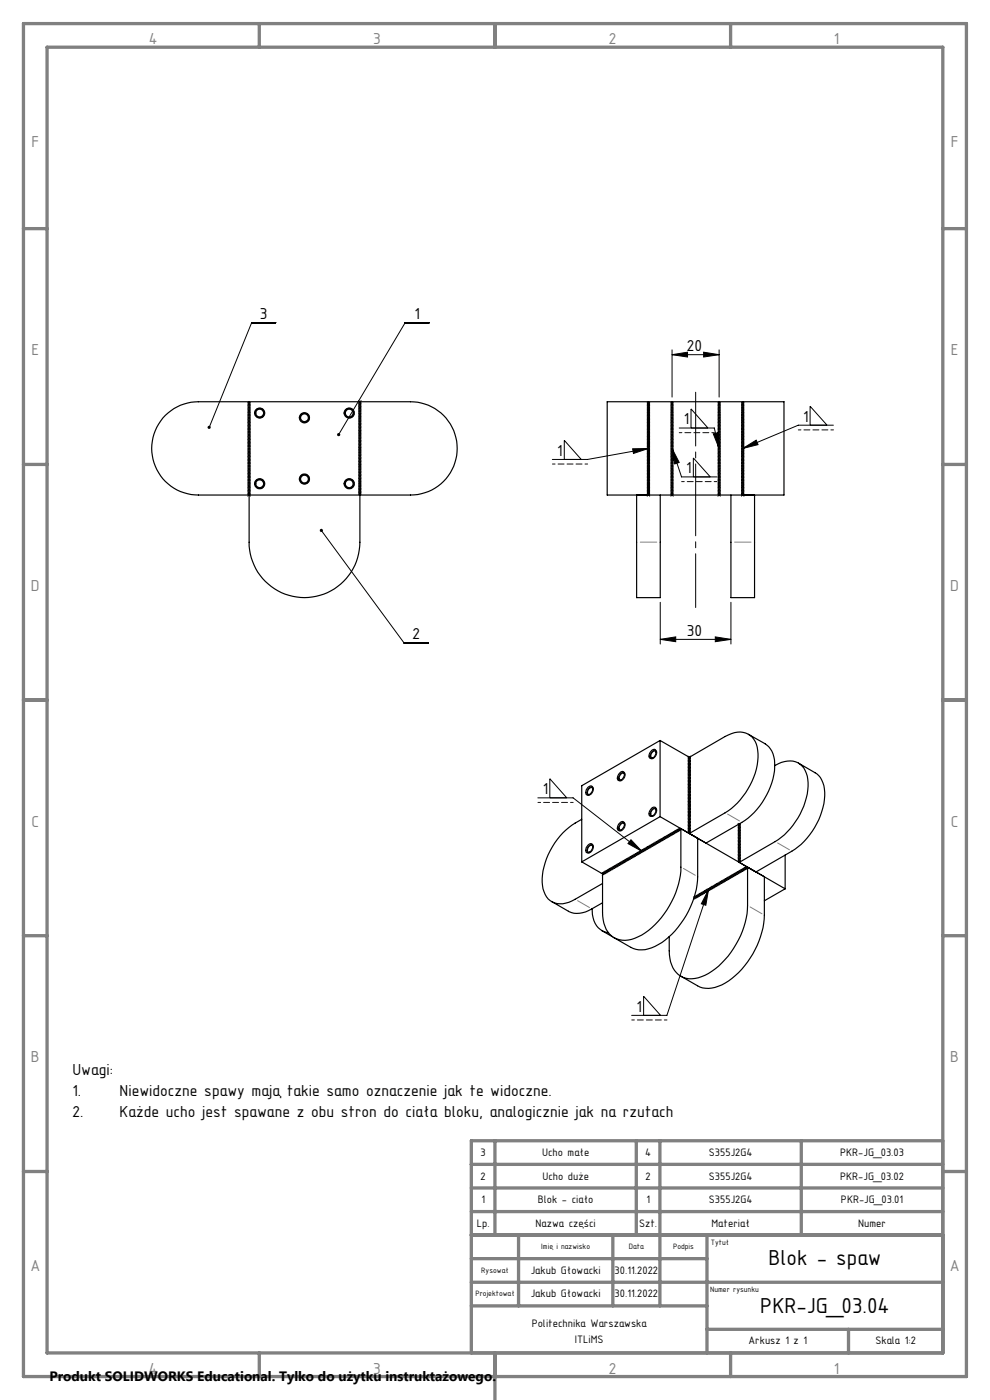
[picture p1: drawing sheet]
<svg xmlns="http://www.w3.org/2000/svg" width="210mm" height="297mm" viewBox="0 0 210 297" stroke-linecap="round" stroke-linejoin="round" font-family="sans-serif">
<g fill="none" stroke="#000" stroke-width=".21">
<path d="M58.5 68.5h-5.1l-9 22.2M91.1 68.5h-5.2l-14.1 23.7M142.6 75.2l3.2-.5v1zM142.6 74.2v10M142.6 75.2h9.9M149.3 74.7l3.2 .5-3.2 .5zM152.5 74.2v10M52.6 99.9a.27 .27 0 0 1 .3-.3 .27 .27 0 0 1 .2 .3M52.6 99.6l.1-.3 .3 .1 .1 .2M52.6 99.3a.27 .27 0 0 1 .3-.3 .27 .27 0 0 1 .2 .3M52.6 99l.1-.3 .3 .1 .1 .2M52.6 98.7a.27 .27 0 0 1 .3-.3 .27 .27 0 0 1 .2 .3"/>
<path d="M52.6 98.4l.1-.3 .3 .1 .1 .2M52.6 98.1a.27 .27 0 0 1 .3-.3 .27 .27 0 0 1 .2 .3M52.6 97.8l.1-.3 .3 .1 .1 .2M52.6 97.5a.27 .27 0 0 1 .3-.3 .27 .27 0 0 1 .2 .3M52.6 97.2l.1-.3 .3 .1 .1 .2M52.6 96.9a.27 .27 0 0 1 .3-.3 .27 .27 0 0 1 .2 .3M52.6 96.6l.1-.3 .3 .1 .1 .2M52.6 96.3a.27 .27 0 0 1 .3-.3 .27 .27 0 0 1 .2 .3M52.6 96l.1-.3 .3 .1 .1 .2M52.6 95.7a.27 .27 0 0 1 .3-.3 .27 .27 0 0 1 .2 .3M52.6 95.4l.1-.3 .3 .1 .1 .2M52.6 95.1a.27 .27 0 0 1 .3-.3 .27 .27 0 0 1 .2 .3"/>
<path d="M52.6 94.8l.1-.3 .3 .1 .1 .2M52.6 94.5v-.1a.27 .27 0 0 1 .3-.2 .27 .27 0 0 1 .2 .3M52.6 94.2l.1-.3 .3 .1 .1 .2M52.6 93.9v-.1a.27 .27 0 0 1 .3-.2 .27 .27 0 0 1 .2 .3M52.6 93.6l.1-.3 .3 .1 .1 .2M52.6 93.3v-.1a.27 .27 0 0 1 .3-.2 .27 .27 0 0 1 .2 .3M52.6 93l.1-.3 .3 .1 .1 .2M52.6 92.7v-.1a.27 .27 0 0 1 .3-.2 .27 .27 0 0 1 .2 .3M52.6 92.4l.1-.3 .3 .1 .1 .2M52.6 92.1v-.1a.27 .27 0 0 1 .3-.2 .27 .27 0 0 1 .2 .3M52.6 91.8l.1-.3 .3 .1 .1 .2M52.6 91.5v-.1a.27 .27 0 0 1 .3-.2 .27 .27 0 0 1 .2 .3"/>
<path d="M52.6 91.2l.1-.3 .3 .1 .1 .2M52.6 90.9v-.1a.27 .27 0 0 1 .3-.2 .27 .27 0 0 1 .2 .3M52.6 90.6l.1-.3 .3 .1 .1 .2M52.6 90.3v-.1a.27 .27 0 0 1 .3-.2 .27 .27 0 0 1 .2 .3M52.6 90l.1-.3 .3 .1 .1 .2M52.6 89.7v-.1a.27 .27 0 0 1 .3-.2 .27 .27 0 0 1 .2 .3M52.6 89.4l.1-.3 .3 .1 .1 .2M52.6 89.1v-.1a.27 .27 0 0 1 .3-.2 .27 .27 0 0 1 .2 .3M52.6 88.8l.1-.3 .3 .1 .1 .2M52.6 88.5v-.1a.27 .27 0 0 1 .3-.2 .27 .27 0 0 1 .2 .3M52.6 88.2l.1-.3 .3 .1 .1 .2M52.6 87.9v-.1a.27 .27 0 0 1 .3-.2 .27 .27 0 0 1 .2 .3"/>
<path d="M52.6 87.6v-.1a.26 .26 0 0 1 .3-.2 .26 .26 0 0 1 .2 .3M52.6 87.3v-.1a.27 .27 0 0 1 .3-.2 .27 .27 0 0 1 .2 .3M52.6 87v-.1a.26 .26 0 0 1 .3-.2 .26 .26 0 0 1 .2 .3M52.6 86.7v-.1a.27 .27 0 0 1 .3-.2 .27 .27 0 0 1 .2 .3M52.6 86.4v-.1a.26 .26 0 0 1 .3-.2 .26 .26 0 0 1 .2 .3M52.6 86.1v-.1a.27 .27 0 0 1 .3-.2 .27 .27 0 0 1 .2 .3M52.6 85.8v-.1a.26 .26 0 0 1 .3-.2 .26 .26 0 0 1 .2 .3M52.6 85.5v-.1a.27 .27 0 0 1 .3-.2 .27 .27 0 0 1 .2 .3M54.1 87.9a.99 .99 0 0 1 .9-1.3 .99 .99 0 0 1 1.1 1.1 .99 .99 0 0 1-1.3 .9M63.6 88.9a1.01 1.01 0 0 1 .9-1.3 1.01 1.01 0 0 1 1.1 1.1 1.01 1.01 0 0 1-1.3 .9M73.1 87.9a.99 .99 0 0 1 .9-1.3 .99 .99 0 0 1 1.1 1.1 .99 .99 0 0 1-1.3 .9M76.1 84.9a.25 .25 0 0 0 .2 .3 .25 .25 0 0 0 .3-.3"/>
<path d="M76.1 85.2l.2 .3h.2l.1-.3M76.1 85.5a.25 .25 0 0 0 .2 .3 .25 .25 0 0 0 .3-.3M76.1 85.8l.2 .3h.2l.1-.3M76.1 86.1a.25 .25 0 0 0 .2 .3 .25 .25 0 0 0 .3-.3M76.1 86.4l.2 .3h.2l.1-.3M76.1 86.7a.25 .25 0 0 0 .2 .3 .25 .25 0 0 0 .3-.3M76.1 87l.2 .3h.2l.1-.3M76.1 87.3a.25 .25 0 0 0 .2 .3 .25 .25 0 0 0 .3-.3M76.1 87.6v.2a.26 .26 0 0 0 .3 .1 .26 .26 0 0 0 .2-.3M76.1 87.9v.1a.25 .25 0 0 0 .3 .2 .25 .25 0 0 0 .2-.3M76.1 88.2v.2a.26 .26 0 0 0 .3 .1 .26 .26 0 0 0 .2-.3M76.1 88.5v.1a.25 .25 0 0 0 .3 .2 .25 .25 0 0 0 .2-.3"/>
<path d="M76.1 88.8v.2a.26 .26 0 0 0 .3 .1 .26 .26 0 0 0 .2-.3M76.1 89.1v.1a.25 .25 0 0 0 .3 .2 .25 .25 0 0 0 .2-.3M76.1 89.4v.2a.26 .26 0 0 0 .3 .1 .26 .26 0 0 0 .2-.3M76.1 89.7v.1a.25 .25 0 0 0 .3 .2 .25 .25 0 0 0 .2-.3M76.1 90v.2a.26 .26 0 0 0 .3 .1 .26 .26 0 0 0 .2-.3M76.1 90.3v.1a.25 .25 0 0 0 .3 .2 .25 .25 0 0 0 .2-.3M76.1 90.6v.2a.26 .26 0 0 0 .3 .1 .26 .26 0 0 0 .2-.3M76.1 90.9v.1a.25 .25 0 0 0 .3 .2 .25 .25 0 0 0 .2-.3M76.1 91.2v.2a.26 .26 0 0 0 .3 .1 .26 .26 0 0 0 .2-.3M76.1 91.5v.1a.25 .25 0 0 0 .3 .2 .25 .25 0 0 0 .2-.3M76.1 91.8v.2a.26 .26 0 0 0 .3 .1 .26 .26 0 0 0 .2-.3M76.1 92.1v.1a.25 .25 0 0 0 .3 .2 .25 .25 0 0 0 .2-.3"/>
<path d="M76.1 92.4v.2a.26 .26 0 0 0 .3 .1 .26 .26 0 0 0 .2-.3M76.1 92.7v.1a.25 .25 0 0 0 .3 .2 .25 .25 0 0 0 .2-.3M76.1 93v.2a.26 .26 0 0 0 .3 .1 .26 .26 0 0 0 .2-.3M76.1 93.3v.1a.25 .25 0 0 0 .3 .2 .25 .25 0 0 0 .2-.3M76.1 93.6v.2a.26 .26 0 0 0 .3 .1 .26 .26 0 0 0 .2-.3M76.1 93.9v.1a.25 .25 0 0 0 .3 .2 .25 .25 0 0 0 .2-.3M76.1 94.2v.2a.26 .26 0 0 0 .3 .1 .26 .26 0 0 0 .2-.3M76.1 94.5l.2 .3h.2l.1-.3M76.1 94.8v.2a.26 .26 0 0 0 .3 .1 .26 .26 0 0 0 .2-.3M76.1 95.1l.2 .3h.2l.1-.3M76.1 95.4v.2a.26 .26 0 0 0 .3 .1 .26 .26 0 0 0 .2-.3M76.1 95.7l.2 .3h.2l.1-.3"/>
<path d="M76.1 96v.2a.26 .26 0 0 0 .3 .1 .26 .26 0 0 0 .2-.3M76.1 96.3l.2 .3h.2l.1-.3M76.1 96.6v.2a.26 .26 0 0 0 .3 .1 .26 .26 0 0 0 .2-.3M76.1 96.9l.2 .3h.2l.1-.3M76.1 97.2v.2a.26 .26 0 0 0 .3 .1 .26 .26 0 0 0 .2-.3M76.1 97.5l.2 .3h.2l.1-.3M76.1 97.8v.2a.26 .26 0 0 0 .3 .1 .26 .26 0 0 0 .2-.3M76.1 98.1l.2 .3h.2l.1-.3M76.1 98.4v.2a.26 .26 0 0 0 .3 .1 .26 .26 0 0 0 .2-.3M76.1 98.7l.2 .3h.2l.1-.3M76.1 99v.2a.26 .26 0 0 0 .3 .1 .26 .26 0 0 0 .2-.3M76.1 99.3l.2 .3h.2l.1-.3"/>
<path d="M76.1 99.6v.2a.26 .26 0 0 0 .3 .1 .26 .26 0 0 0 .2-.3M76.1 99.9l.2 .3h.2l.1-.3M119.7 97.5v-4.1l3.6 4.1M134.2 95.2l3.3-.1-3.1 1.1zM137.3 99.9a.25 .25 0 0 1 .2-.3 .25 .25 0 0 1 .3 .3M137.3 99.6l.2-.3 .3 .1v.2M137.3 99.3a.25 .25 0 0 1 .2-.3 .25 .25 0 0 1 .3 .3M137.3 99l.2-.3 .3 .1v.2M137.3 98.7a.25 .25 0 0 1 .2-.3 .25 .25 0 0 1 .3 .3M137.3 98.4l.2-.3 .3 .1v.2M137.3 98.1a.25 .25 0 0 1 .2-.3 .25 .25 0 0 1 .3 .3M137.3 97.8l.2-.3 .3 .1v.2"/>
<path d="M137.3 97.5a.25 .25 0 0 1 .2-.3 .25 .25 0 0 1 .3 .3M137.3 97.2l.2-.3 .3 .1v.2M137.3 96.9a.25 .25 0 0 1 .2-.3 .25 .25 0 0 1 .3 .3M137.3 96.6l.2-.3 .3 .1v.2M137.3 96.3a.25 .25 0 0 1 .2-.3 .25 .25 0 0 1 .3 .3M137.3 96l.2-.3 .3 .1v.2M137.3 95.7a.25 .25 0 0 1 .2-.3 .25 .25 0 0 1 .3 .3M137.3 95.4l.2-.3 .3 .1v.2M137.3 95.1a.25 .25 0 0 1 .2-.3 .25 .25 0 0 1 .3 .3M137.3 94.8l.2-.3 .3 .1v.2M137.3 94.5a.25 .25 0 0 1 .2-.3 .25 .25 0 0 1 .3 .3M137.3 94.2l.2-.3 .3 .1v.2"/>
<path d="M137.3 93.9a.25 .25 0 0 1 .2-.3 .25 .25 0 0 1 .3 .3M137.3 93.6l.2-.3 .3 .1v.2M137.3 93.3a.25 .25 0 0 1 .2-.3 .25 .25 0 0 1 .3 .3M137.3 93l.2-.3 .3 .1v.2M137.3 92.7a.25 .25 0 0 1 .2-.3 .25 .25 0 0 1 .3 .3M137.3 92.4l.2-.3 .3 .1v.2M137.3 92.1a.25 .25 0 0 1 .2-.3 .25 .25 0 0 1 .3 .3M137.3 91.8l.2-.3 .3 .1v.2M137.3 91.5a.25 .25 0 0 1 .2-.3 .25 .25 0 0 1 .3 .3M137.3 91.2l.2-.3 .3 .1v.2M137.3 90.9a.25 .25 0 0 1 .2-.3 .25 .25 0 0 1 .3 .3M137.3 90.6l.2-.3 .3 .1v.2"/>
<path d="M137.3 90.3a.25 .25 0 0 1 .2-.3 .25 .25 0 0 1 .3 .3M137.3 90l.2-.3 .3 .1v.2M137.3 89.7a.25 .25 0 0 1 .2-.3 .25 .25 0 0 1 .3 .3M137.3 89.4l.2-.3 .3 .1v.2M137.3 89.1a.25 .25 0 0 1 .2-.3 .25 .25 0 0 1 .3 .3M137.3 88.8l.2-.3 .3 .1v.2M137.3 88.5a.25 .25 0 0 1 .2-.3 .25 .25 0 0 1 .3 .3M137.3 88.2l.2-.3 .3 .1v.2M137.3 87.9a.25 .25 0 0 1 .2-.3 .25 .25 0 0 1 .3 .3M137.3 87.6v-.1a.26 .26 0 0 1 .3-.2 .26 .26 0 0 1 .2 .3M137.3 87.3v-.1a.25 .25 0 0 1 .3-.2 .25 .25 0 0 1 .2 .3M137.3 87v-.1a.26 .26 0 0 1 .3-.2 .26 .26 0 0 1 .2 .3"/>
<path d="M137.3 86.7v-.1a.25 .25 0 0 1 .3-.2 .25 .25 0 0 1 .2 .3M137.3 86.4v-.1a.26 .26 0 0 1 .3-.2 .26 .26 0 0 1 .2 .3M137.3 86.1v-.1a.25 .25 0 0 1 .3-.2 .25 .25 0 0 1 .2 .3M137.3 85.8v-.1a.26 .26 0 0 1 .3-.2 .26 .26 0 0 1 .2 .3M137.3 85.5v-.1a.25 .25 0 0 1 .3-.2 .25 .25 0 0 1 .2 .3M137.5 95.1l-12.9 2.4h-7.4M142.3 99.9a.25 .25 0 0 1 .3-.3 .25 .25 0 0 1 .2 .3M142.3 99.6l.2-.3 .2 .1 .1 .2M142.3 99.3a.25 .25 0 0 1 .3-.3 .25 .25 0 0 1 .2 .3M142.3 99l.2-.3 .2 .1 .1 .2M142.3 98.7a.25 .25 0 0 1 .3-.3 .25 .25 0 0 1 .2 .3M142.3 98.4l.2-.3 .2 .1 .1 .2"/>
<path d="M142.3 98.1a.25 .25 0 0 1 .3-.3 .25 .25 0 0 1 .2 .3M142.3 97.8l.2-.3 .2 .1 .1 .2M142.3 97.5a.25 .25 0 0 1 .3-.3 .25 .25 0 0 1 .2 .3M142.3 97.2l.2-.3 .2 .1 .1 .2M142.3 96.9a.25 .25 0 0 1 .3-.3 .25 .25 0 0 1 .2 .3M142.3 96.6l.2-.3 .2 .1 .1 .2M142.3 96.3a.25 .25 0 0 1 .3-.3 .25 .25 0 0 1 .2 .3M142.3 96l.2-.3 .2 .1 .1 .2M142.3 95.7a.25 .25 0 0 1 .3-.3 .25 .25 0 0 1 .2 .3M142.3 95.4l.2-.3 .2 .1 .1 .2M142.3 95.1a.25 .25 0 0 1 .3-.3 .25 .25 0 0 1 .2 .3M142.3 94.8l.2-.3 .2 .1 .1 .2"/>
<path d="M142.3 94.5a.25 .25 0 0 1 .3-.3 .25 .25 0 0 1 .2 .3M142.3 94.2l.2-.3 .2 .1 .1 .2M142.3 93.9a.25 .25 0 0 1 .3-.3 .25 .25 0 0 1 .2 .3M142.3 93.6l.2-.3 .2 .1 .1 .2M142.3 93.3a.25 .25 0 0 1 .3-.3 .25 .25 0 0 1 .2 .3M142.3 93l.2-.3 .2 .1 .1 .2M142.3 92.7a.25 .25 0 0 1 .3-.3 .25 .25 0 0 1 .2 .3M142.3 92.4l.2-.3 .2 .1 .1 .2M142.3 92.1a.25 .25 0 0 1 .3-.3 .25 .25 0 0 1 .2 .3M142.3 91.8l.2-.3 .2 .1 .1 .2M142.3 91.5a.25 .25 0 0 1 .3-.3 .25 .25 0 0 1 .2 .3M142.3 91.2l.2-.3 .2 .1 .1 .2"/>
<path d="M142.3 90.9a.25 .25 0 0 1 .3-.3 .25 .25 0 0 1 .2 .3M142.3 90.6l.2-.3 .2 .1 .1 .2M142.3 90.3a.25 .25 0 0 1 .3-.3 .25 .25 0 0 1 .2 .3M142.3 90l.2-.3 .2 .1 .1 .2M142.3 89.7a.25 .25 0 0 1 .3-.3 .25 .25 0 0 1 .2 .3M142.3 89.4l.2-.3 .2 .1 .1 .2M142.3 89.1a.25 .25 0 0 1 .3-.3 .25 .25 0 0 1 .2 .3M142.3 88.8l.2-.3 .2 .1 .1 .2M142.3 88.5a.25 .25 0 0 1 .3-.3 .25 .25 0 0 1 .2 .3M142.3 88.2l.2-.3 .2 .1 .1 .2M142.3 87.9a.25 .25 0 0 1 .3-.3 .25 .25 0 0 1 .2 .3M142.3 87.6v-.1a.26 .26 0 0 1 .3-.2 .26 .26 0 0 1 .2 .3"/>
<path d="M142.3 87.3v-.1a.25 .25 0 0 1 .3-.2 .25 .25 0 0 1 .2 .3M142.3 87v-.1a.26 .26 0 0 1 .3-.2 .26 .26 0 0 1 .2 .3M142.3 86.7v-.1a.25 .25 0 0 1 .3-.2 .25 .25 0 0 1 .2 .3M142.3 86.4v-.1a.26 .26 0 0 1 .3-.2 .26 .26 0 0 1 .2 .3M142.3 86.1v-.1a.25 .25 0 0 1 .3-.2 .25 .25 0 0 1 .2 .3M142.3 85.8v-.1a.26 .26 0 0 1 .3-.2 .26 .26 0 0 1 .2 .3M142.3 85.5v-.1a.25 .25 0 0 1 .3-.2 .25 .25 0 0 1 .2 .3M142.6 95.1l1.5 3-1 .3zM142.6 95.1l2 6.1h7.4M144.1 90.8h7.4l1 4.3M146.6 90.8v-4.1l3.6 4.1M151.3 92l1-.2 .2 3.3z"/>
<path d="M152.3 99.9a.25 .25 0 0 1 .2-.3 .25 .25 0 0 1 .3 .3M152.3 99.6l.2-.3 .3 .1v.2M152.3 99.3a.25 .25 0 0 1 .2-.3 .25 .25 0 0 1 .3 .3M152.3 99l.2-.3 .3 .1v.2M152.3 98.7a.25 .25 0 0 1 .2-.3 .25 .25 0 0 1 .3 .3M152.3 98.4l.2-.3 .3 .1v.2M152.3 98.1a.25 .25 0 0 1 .2-.3 .25 .25 0 0 1 .3 .3M152.3 97.8l.2-.3 .3 .1v.2M152.3 97.5a.25 .25 0 0 1 .2-.3 .25 .25 0 0 1 .3 .3M152.3 97.2l.2-.3 .3 .1v.2M152.3 96.9a.25 .25 0 0 1 .2-.3 .25 .25 0 0 1 .3 .3M152.3 96.6l.2-.3 .3 .1v.2"/>
<path d="M152.3 96.3a.25 .25 0 0 1 .2-.3 .25 .25 0 0 1 .3 .3M152.3 96l.2-.3 .3 .1v.2M152.3 95.7a.25 .25 0 0 1 .2-.3 .25 .25 0 0 1 .3 .3M152.3 95.4l.2-.3 .3 .1v.2M152.3 95.1a.25 .25 0 0 1 .2-.3 .25 .25 0 0 1 .3 .3M152.3 94.8l.2-.3 .3 .1v.2M152.3 94.5a.25 .25 0 0 1 .2-.3 .25 .25 0 0 1 .3 .3M152.3 94.2l.2-.3 .3 .1v.2M152.3 93.9a.25 .25 0 0 1 .2-.3 .25 .25 0 0 1 .3 .3M152.3 93.6l.2-.3 .3 .1v.2M152.3 93.3a.25 .25 0 0 1 .2-.3 .25 .25 0 0 1 .3 .3M152.3 93l.2-.3 .3 .1v.2"/>
<path d="M152.3 92.7a.25 .25 0 0 1 .2-.3 .25 .25 0 0 1 .3 .3M152.3 92.4l.2-.3 .3 .1v.2M152.3 92.1a.25 .25 0 0 1 .2-.3 .25 .25 0 0 1 .3 .3M152.3 91.8l.2-.3 .3 .1v.2M152.3 91.5a.25 .25 0 0 1 .2-.3 .25 .25 0 0 1 .3 .3M152.3 91.2l.2-.3 .3 .1v.2M152.3 90.9a.25 .25 0 0 1 .2-.3 .25 .25 0 0 1 .3 .3M152.3 90.6l.2-.3 .3 .1v.2M152.3 90.3a.25 .25 0 0 1 .2-.3 .25 .25 0 0 1 .3 .3M152.3 90l.2-.3 .3 .1v.2M152.3 89.7a.25 .25 0 0 1 .2-.3 .25 .25 0 0 1 .3 .3M152.3 89.4l.2-.3 .3 .1v.2"/>
<path d="M152.3 89.1a.25 .25 0 0 1 .2-.3 .25 .25 0 0 1 .3 .3M152.3 88.8l.2-.3 .3 .1v.2M152.3 88.5a.25 .25 0 0 1 .2-.3 .25 .25 0 0 1 .3 .3M152.3 88.2l.2-.3 .3 .1v.2M152.3 87.9a.25 .25 0 0 1 .2-.3 .25 .25 0 0 1 .3 .3M152.3 87.6v-.1a.24 .24 0 0 1 .3-.2 .24 .24 0 0 1 .2 .3M152.3 87.3v-.1a.25 .25 0 0 1 .3-.2 .25 .25 0 0 1 .2 .3M152.3 87v-.1a.24 .24 0 0 1 .3-.2 .24 .24 0 0 1 .2 .3M152.3 86.7v-.1a.25 .25 0 0 1 .3-.2 .25 .25 0 0 1 .2 .3M152.3 86.4v-.1a.24 .24 0 0 1 .3-.2 .24 .24 0 0 1 .2 .3M152.3 86.1v-.1a.25 .25 0 0 1 .3-.2 .25 .25 0 0 1 .2 .3M152.3 85.8v-.1a.24 .24 0 0 1 .3-.2 .24 .24 0 0 1 .2 .3"/>
<path d="M152.3 85.5v-.1a.25 .25 0 0 1 .3-.2 .25 .25 0 0 1 .2 .3M157.3 99.9a.25 .25 0 0 1 .3-.3 .25 .25 0 0 1 .2 .3M157.3 99.6l.2-.3 .2 .1 .1 .2M157.3 99.3a.25 .25 0 0 1 .3-.3 .25 .25 0 0 1 .2 .3M157.3 99l.2-.3 .2 .1 .1 .2M157.3 98.7a.25 .25 0 0 1 .3-.3 .25 .25 0 0 1 .2 .3M157.3 98.4l.2-.3 .2 .1 .1 .2M157.3 98.1a.25 .25 0 0 1 .3-.3 .25 .25 0 0 1 .2 .3M157.3 97.8l.2-.3 .2 .1 .1 .2M157.3 97.5a.25 .25 0 0 1 .3-.3 .25 .25 0 0 1 .2 .3M157.3 97.2l.2-.3 .2 .1 .1 .2M157.3 96.9a.25 .25 0 0 1 .3-.3 .25 .25 0 0 1 .2 .3"/>
<path d="M157.3 96.6l.2-.3 .2 .1 .1 .2M157.3 96.3a.25 .25 0 0 1 .3-.3 .25 .25 0 0 1 .2 .3M157.3 96l.2-.3 .2 .1 .1 .2M157.3 95.7a.25 .25 0 0 1 .3-.3 .25 .25 0 0 1 .2 .3M157.3 95.4l.2-.3 .2 .1 .1 .2M157.3 95.1a.25 .25 0 0 1 .3-.3 .25 .25 0 0 1 .2 .3M157.3 94.8l.2-.3 .2 .1 .1 .2M157.3 94.5a.25 .25 0 0 1 .3-.3 .25 .25 0 0 1 .2 .3M157.3 94.2l.2-.3 .2 .1 .1 .2M157.3 93.9a.25 .25 0 0 1 .3-.3 .25 .25 0 0 1 .2 .3M157.3 93.6l.2-.3 .2 .1 .1 .2M157.3 93.3a.25 .25 0 0 1 .3-.3 .25 .25 0 0 1 .2 .3"/>
<path d="M157.3 93l.2-.3 .2 .1 .1 .2M157.3 92.7a.25 .25 0 0 1 .3-.3 .25 .25 0 0 1 .2 .3M157.3 92.4l.2-.3 .2 .1 .1 .2M157.3 92.1a.25 .25 0 0 1 .3-.3 .25 .25 0 0 1 .2 .3M157.3 91.8l.2-.3 .2 .1 .1 .2M157.3 91.5a.25 .25 0 0 1 .3-.3 .25 .25 0 0 1 .2 .3M157.3 91.2l.2-.3 .2 .1 .1 .2M157.3 90.9a.25 .25 0 0 1 .3-.3 .25 .25 0 0 1 .2 .3M157.3 90.6l.2-.3 .2 .1 .1 .2M157.3 90.3a.25 .25 0 0 1 .3-.3 .25 .25 0 0 1 .2 .3M157.3 90l.2-.3 .2 .1 .1 .2M157.3 89.7a.25 .25 0 0 1 .3-.3 .25 .25 0 0 1 .2 .3"/>
<path d="M157.3 89.4l.2-.3 .2 .1 .1 .2M157.3 89.1a.25 .25 0 0 1 .3-.3 .25 .25 0 0 1 .2 .3M157.3 88.8l.2-.3 .2 .1 .1 .2M157.3 88.5a.25 .25 0 0 1 .3-.3 .25 .25 0 0 1 .2 .3M157.3 88.2l.2-.3 .2 .1 .1 .2M157.3 87.9a.25 .25 0 0 1 .3-.3 .25 .25 0 0 1 .2 .3M157.3 87.6v-.1a.26 .26 0 0 1 .3-.2 .26 .26 0 0 1 .2 .3M157.3 87.3v-.1a.25 .25 0 0 1 .3-.2 .25 .25 0 0 1 .2 .3M157.3 87v-.1a.26 .26 0 0 1 .3-.2 .26 .26 0 0 1 .2 .3M157.3 86.7v-.1a.25 .25 0 0 1 .3-.2 .25 .25 0 0 1 .2 .3M157.3 86.4v-.1a.26 .26 0 0 1 .3-.2 .26 .26 0 0 1 .2 .3M157.3 86.1v-.1a.25 .25 0 0 1 .3-.2 .25 .25 0 0 1 .2 .3"/>
<path d="M157.3 85.8v-.1a.26 .26 0 0 1 .3-.2 .26 .26 0 0 1 .2 .3M157.3 85.5v-.1a.25 .25 0 0 1 .3-.2 .25 .25 0 0 1 .2 .3M157.6 95.1l2.8-1.7 .4 .9zM171.8 90.2v-4l3.6 4M176.8 90.2h-7.5l-11.7 4.9M52.6 105.3v-.1a.26 .26 0 0 1 .3-.1 .26 .26 0 0 1 .2 .2M52.6 105l.1-.3 .3 .1 .1 .2M52.6 104.7v-.1a.26 .26 0 0 1 .3-.1 .26 .26 0 0 1 .2 .2M52.6 104.4l.1-.3 .3 .1 .1 .2M52.6 104.1v-.1a.26 .26 0 0 1 .3-.1 .26 .26 0 0 1 .2 .2M52.6 103.8l.1-.3 .3 .1 .1 .2M52.6 103.5v-.1a.26 .26 0 0 1 .3-.1 .26 .26 0 0 1 .2 .2"/>
<path d="M52.6 103.2l.1-.3 .3 .1 .1 .2M52.6 102.9v-.1a.26 .26 0 0 1 .3-.1 .26 .26 0 0 1 .2 .2M52.6 102.6l.1-.3 .3 .1 .1 .2M52.6 102.3a.27 .27 0 0 1 .3-.3 .27 .27 0 0 1 .2 .3M52.6 102l.1-.3 .3 .1 .1 .2M52.6 101.7a.27 .27 0 0 1 .3-.3 .27 .27 0 0 1 .2 .3M52.6 101.4l.1-.3 .3 .1 .1 .2M52.6 101.1a.27 .27 0 0 1 .3-.3 .27 .27 0 0 1 .2 .3M52.6 100.8l.1-.3 .3 .1 .1 .2M52.6 100.5a.27 .27 0 0 1 .3-.3 .27 .27 0 0 1 .2 .3M52.6 100.2l.1-.3 .3 .1 .1 .2M54.1 102.9a1 1 0 0 1 .9-1.3 1 1 0 0 1 1.1 1.1 1 1 0 0 1-1.3 .9"/>
<path d="M63.6 101.9a1 1 0 0 1 .9-1.3 1 1 0 0 1 1.1 1.1 1 1 0 0 1-1.3 .9M68.2 112.5l17.5 23.9h5.1M73.1 102.9a1 1 0 0 1 .9-1.3 1 1 0 0 1 1.1 1.1 1 1 0 0 1-1.3 .9M76.1 100.2v.2a.26 .26 0 0 0 .3 .1 .26 .26 0 0 0 .2-.3M76.1 100.5l.2 .3h.2l.1-.3M76.1 100.8v.2a.26 .26 0 0 0 .3 .1 .26 .26 0 0 0 .2-.3M76.1 101.1l.2 .3h.2l.1-.3M76.1 101.4v.2a.26 .26 0 0 0 .3 .1 .26 .26 0 0 0 .2-.3M76.1 101.7l.2 .3h.2l.1-.3M76.1 102v.2a.26 .26 0 0 0 .3 .1 .26 .26 0 0 0 .2-.3M76.1 102.3l.2 .3h.2l.1-.3M76.1 102.6a.25 .25 0 0 0 .2 .3 .25 .25 0 0 0 .3-.3"/>
<path d="M76.1 102.9l.2 .3h.2l.1-.3M76.1 103.2a.25 .25 0 0 0 .2 .3 .25 .25 0 0 0 .3-.3M76.1 103.5l.2 .3h.2l.1-.3M76.1 103.8a.25 .25 0 0 0 .2 .3 .25 .25 0 0 0 .3-.3M76.1 104.1l.2 .3h.2l.1-.3M76.1 104.4a.25 .25 0 0 0 .2 .3 .25 .25 0 0 0 .3-.3M76.1 104.7l.2 .3h.2l.1-.3M137.3 105.3a.25 .25 0 0 1 .2-.3 .25 .25 0 0 1 .3 .3M137.3 105l.2-.3 .3 .1v.2M137.3 104.7a.25 .25 0 0 1 .2-.3 .25 .25 0 0 1 .3 .3M137.3 104.4l.2-.3 .3 .1v.2M137.3 104.1a.25 .25 0 0 1 .2-.3 .25 .25 0 0 1 .3 .3"/>
<path d="M137.3 103.8l.2-.3 .3 .1v.2M137.3 103.5a.25 .25 0 0 1 .2-.3 .25 .25 0 0 1 .3 .3M137.3 103.2l.2-.3 .3 .1v.2M137.3 102.9a.25 .25 0 0 1 .2-.3 .25 .25 0 0 1 .3 .3M137.3 102.6l.2-.3 .3 .1v.2M137.3 102.3a.25 .25 0 0 1 .2-.3 .25 .25 0 0 1 .3 .3M137.3 102l.2-.3 .3 .1v.2M137.3 101.7a.25 .25 0 0 1 .2-.3 .25 .25 0 0 1 .3 .3M137.3 101.4l.2-.3 .3 .1v.2M137.3 101.1a.25 .25 0 0 1 .2-.3 .25 .25 0 0 1 .3 .3M137.3 100.8l.2-.3 .3 .1v.2M137.3 100.5a.25 .25 0 0 1 .2-.3 .25 .25 0 0 1 .3 .3"/>
<path d="M137.3 100.2l.2-.3 .3 .1v.2M142.3 105.3a.25 .25 0 0 1 .3-.3 .25 .25 0 0 1 .2 .3M142.3 105l.2-.3 .2 .1 .1 .2M142.3 104.7a.25 .25 0 0 1 .3-.3 .25 .25 0 0 1 .2 .3M142.3 104.4l.2-.3 .2 .1 .1 .2M142.3 104.1a.25 .25 0 0 1 .3-.3 .25 .25 0 0 1 .2 .3M142.3 103.8l.2-.3 .2 .1 .1 .2M142.3 103.5a.25 .25 0 0 1 .3-.3 .25 .25 0 0 1 .2 .3M142.3 103.2l.2-.3 .2 .1 .1 .2M142.3 102.9a.25 .25 0 0 1 .3-.3 .25 .25 0 0 1 .2 .3M142.3 102.6l.2-.3 .2 .1 .1 .2M142.3 102.3a.25 .25 0 0 1 .3-.3 .25 .25 0 0 1 .2 .3"/>
<path d="M142.3 102l.2-.3 .2 .1 .1 .2M142.3 101.7a.25 .25 0 0 1 .3-.3 .25 .25 0 0 1 .2 .3M142.3 101.4l.2-.3 .2 .1 .1 .2M142.3 101.1a.25 .25 0 0 1 .3-.3 .25 .25 0 0 1 .2 .3M142.3 100.8l.2-.3 .2 .1 .1 .2M142.3 100.5a.25 .25 0 0 1 .3-.3 .25 .25 0 0 1 .2 .3M142.3 100.2l.2-.3 .2 .1 .1 .2M147.1 101.2v-4l3.6 4M152.3 105.3a.25 .25 0 0 1 .2-.3 .25 .25 0 0 1 .3 .3M152.3 105l.2-.3 .3 .1v.2M152.3 104.7a.25 .25 0 0 1 .2-.3 .25 .25 0 0 1 .3 .3M152.3 104.4l.2-.3 .3 .1v.2"/>
<path d="M152.3 104.1a.25 .25 0 0 1 .2-.3 .25 .25 0 0 1 .3 .3M152.3 103.8l.2-.3 .3 .1v.2M152.3 103.5a.25 .25 0 0 1 .2-.3 .25 .25 0 0 1 .3 .3M152.3 103.2l.2-.3 .3 .1v.2M152.3 102.9a.25 .25 0 0 1 .2-.3 .25 .25 0 0 1 .3 .3M152.3 102.6l.2-.3 .3 .1v.2M152.3 102.3a.25 .25 0 0 1 .2-.3 .25 .25 0 0 1 .3 .3M152.3 102l.2-.3 .3 .1v.2M152.3 101.7a.25 .25 0 0 1 .2-.3 .25 .25 0 0 1 .3 .3M152.3 101.4l.2-.3 .3 .1v.2M152.3 101.1a.25 .25 0 0 1 .2-.3 .25 .25 0 0 1 .3 .3M152.3 100.8l.2-.3 .3 .1v.2"/>
<path d="M152.3 100.5a.25 .25 0 0 1 .2-.3 .25 .25 0 0 1 .3 .3M152.3 100.2l.2-.3 .3 .1v.2M157.3 105.3a.25 .25 0 0 1 .3-.3 .25 .25 0 0 1 .2 .3M157.3 105l.2-.3 .2 .1 .1 .2M157.3 104.7a.25 .25 0 0 1 .3-.3 .25 .25 0 0 1 .2 .3M157.3 104.4l.2-.3 .2 .1 .1 .2M157.3 104.1a.25 .25 0 0 1 .3-.3 .25 .25 0 0 1 .2 .3M157.3 103.8l.2-.3 .2 .1 .1 .2M157.3 103.5a.25 .25 0 0 1 .3-.3 .25 .25 0 0 1 .2 .3M157.3 103.2l.2-.3 .2 .1 .1 .2M157.3 102.9a.25 .25 0 0 1 .3-.3 .25 .25 0 0 1 .2 .3M157.3 102.6l.2-.3 .2 .1 .1 .2"/>
<path d="M157.3 102.3a.25 .25 0 0 1 .3-.3 .25 .25 0 0 1 .2 .3M157.3 102l.2-.3 .2 .1 .1 .2M157.3 101.7a.25 .25 0 0 1 .3-.3 .25 .25 0 0 1 .2 .3M157.3 101.4l.2-.3 .2 .1 .1 .2M157.3 101.1a.25 .25 0 0 1 .3-.3 .25 .25 0 0 1 .2 .3M157.3 100.8l.2-.3 .2 .1 .1 .2M157.3 100.5a.25 .25 0 0 1 .3-.3 .25 .25 0 0 1 .2 .3M157.3 100.2l.2-.3 .2 .1 .1 .2M140.1 135.6l3.2-.5v1zM140.1 127.8v8.8M140.1 135.6h14.9M151.7 135.1l3.3 .5-3.3 .5z"/>
<path d="M155 127.8v8.8M138.4 159.4a.53 .53 0 0 1 .8-.2 .53 .53 0 0 1 0 .8 .83 .83 0 0 1-1.2 .8v-.9zM114.1 169.3h7.5l14.5 11.3M116.6 169.3v-4.1l3.6 4.1M124.9 179.5a.54 .54 0 0 1 .8-.3 .54 .54 0 0 1 .1 .8 .83 .83 0 0 1-1.3 .8l.1-.9zM125 167.1a.52 .52 0 0 1 .8-.1 .52 .52 0 0 1 0 .8 .83 .83 0 0 1-1.3 .7l.1-.8zM131.6 174.8a.55 .55 0 0 1 .8-.3 .55 .55 0 0 1 .1 .8 .85 .85 0 0 1-1.3 .8v-.7zM131.6 164.2a.59 .59 0 0 1 .9-.3 .59 .59 0 0 1 0 .9l-.3 .5a.55 .55 0 0 1-.8 .3 .55 .55 0 0 1-.2-.8zM133.8 178.1l2.3 2.5-2.9-1.6zM136.8 179.9a.25 .25 0 0 1 .4 .1 .25 .25 0 0 1-.1 .3M137.1 179.8v-.1a.25 .25 0 0 1 .4 .2 .25 .25 0 0 1-.2 .3M137.3 179.6h.1a.25 .25 0 0 1 .3 .1 .25 .25 0 0 1-.2 .4"/>
<path d="M137.6 179.5l.1-.1a.26 .26 0 0 1 .3 .2 .26 .26 0 0 1-.2 .3M137.8 179.3h.1a.25 .25 0 0 1 .3 .1 .25 .25 0 0 1-.1 .3M138.1 179.2v-.1a.25 .25 0 0 1 .4 .2 .25 .25 0 0 1-.1 .3M138.4 179h.2a.25 .25 0 0 1 .2 .2 .25 .25 0 0 1-.2 .3M138.4 171.6a.53 .53 0 0 1 .8-.1 .53 .53 0 0 1 0 .8 .83 .83 0 0 1-1.2 .7v-.8zM138.6 178.9l.2-.1a.25 .25 0 0 1 .2 .3 .25 .25 0 0 1-.1 .2M138.9 178.7a.25 .25 0 0 1 .4 .1 .25 .25 0 0 1-.2 .3M139.1 178.6l.1-.1a.25 .25 0 0 1 .3 .2 .25 .25 0 0 1-.1 .3M139.4 178.4h.1a.25 .25 0 0 1 .3 .1 .25 .25 0 0 1-.2 .4M139.7 178.3l.1-.1a.26 .26 0 0 1 .3 .2 .26 .26 0 0 1-.2 .3M139.9 178.1h.1a.25 .25 0 0 1 .3 .1 .25 .25 0 0 1-.1 .3M140.2 178v-.1a.25 .25 0 0 1 .4 .2 .25 .25 0 0 1-.2 .3"/>
<path d="M140.4 177.8h.3a.25 .25 0 0 1 .2 .2 .25 .25 0 0 1-.2 .3M140.7 177.7l.2-.1a.25 .25 0 0 1 .2 .3 .25 .25 0 0 1-.2 .2M140.9 177.5h.1a.25 .25 0 0 1 .3 .1 .25 .25 0 0 1-.1 .3M141.2 177.4l.2-.1a.25 .25 0 0 1 .2 .2 .25 .25 0 0 1-.1 .3M141.5 177.2a.25 .25 0 0 1 .4 .1 .25 .25 0 0 1-.2 .4M141.7 177.1h.4l-.1 .4M142 176.9h.1a.25 .25 0 0 1 .3 .1 .25 .25 0 0 1-.2 .3M142.2 176.8l.1-.1a.25 .25 0 0 1 .3 .2 .25 .25 0 0 1-.1 .3M142.5 176.6h.1a.25 .25 0 0 1 .3 .1 .25 .25 0 0 1-.1 .4M142.8 176.5l.1-.1a.25 .25 0 0 1 .3 .2 .25 .25 0 0 1-.2 .3M143 176.3h.1a.25 .25 0 0 1 .3 .1 .25 .25 0 0 1-.1 .3M143.3 176.2l.3-.1a.25 .25 0 0 1 .1 .3 .25 .25 0 0 1-.2 .2"/>
<path d="M143.5 176h.1a.25 .25 0 0 1 .3 .1 .25 .25 0 0 1-.1 .4M143.8 175.9l.2-.1a.26 .26 0 0 1 .2 .2 .26 .26 0 0 1-.1 .3M144.1 175.7h.2a.26 .26 0 0 1 .2 .2 .26 .26 0 0 1-.2 .3M145.9 160.3v.1a.27 .27 0 0 0 .3 .2 .27 .27 0 0 0 .3-.3M145.9 160.7l.2 .2h.3l.1-.2M145.9 160.9v.1a.27 .27 0 0 0 .3 .2 .27 .27 0 0 0 .3-.3M145.9 161.3l.2 .2h.3l.1-.2M145.9 161.5v.1a.27 .27 0 0 0 .3 .2 .27 .27 0 0 0 .3-.3M145.9 161.9l.2 .2h.3l.1-.2M145.9 162.1v.1a.27 .27 0 0 0 .3 .2 .27 .27 0 0 0 .3-.3M145.9 162.5l.2 .2h.3l.1-.2M145.9 162.7v.1a.27 .27 0 0 0 .3 .2 .27 .27 0 0 0 .3-.3"/>
<path d="M145.9 163.1l.2 .2h.3l.1-.2M145.9 163.3v.1a.27 .27 0 0 0 .3 .2 .27 .27 0 0 0 .3-.3M145.9 163.7l.2 .2h.3l.1-.2M145.9 163.9v.1a.27 .27 0 0 0 .3 .2 .27 .27 0 0 0 .3-.3M145.9 164.2l.2 .3h.3l.1-.3M145.9 164.5v.1a.27 .27 0 0 0 .3 .2 .27 .27 0 0 0 .3-.3M145.9 164.8l.2 .3h.3l.1-.3M145.9 165.1v.1a.27 .27 0 0 0 .3 .2 .27 .27 0 0 0 .3-.3M145.9 165.4l.2 .3h.3l.1-.3M145.9 165.7v.1a.27 .27 0 0 0 .3 .2 .27 .27 0 0 0 .3-.3M145.9 166l.2 .3h.3l.1-.3M145.9 166.3v.1a.27 .27 0 0 0 .4 .2 .27 .27 0 0 0 .2-.3"/>
<path d="M145.9 166.6l.2 .3h.3l.1-.3M145.9 166.9v.1a.27 .27 0 0 0 .4 .2 .27 .27 0 0 0 .2-.3M145.9 167.2l.2 .3h.3l.1-.3M145.9 167.5v.1a.27 .27 0 0 0 .4 .2 .27 .27 0 0 0 .2-.3M145.9 167.8l.2 .3h.3l.1-.3M145.9 168.1v.1a.27 .27 0 0 0 .4 .2 .27 .27 0 0 0 .2-.3M145.9 168.4l.2 .3h.3l.1-.3M145.9 168.7v.1a.27 .27 0 0 0 .4 .2 .27 .27 0 0 0 .2-.3M145.9 169l.2 .3h.3l.1-.3M145.9 169.3v.1a.27 .27 0 0 0 .4 .2 .27 .27 0 0 0 .2-.3M145.9 169.6l.2 .3h.3l.1-.3M145.9 169.9v.1a.27 .27 0 0 0 .4 .2 .27 .27 0 0 0 .2-.3"/>
<path d="M145.9 170.2l.2 .3h.3l.1-.3M145.9 170.5v.1a.27 .27 0 0 0 .4 .2 .27 .27 0 0 0 .2-.3M145.9 170.8l.2 .3h.3l.1-.3M145.9 171.1v.1a.27 .27 0 0 0 .4 .2 .27 .27 0 0 0 .2-.3M145.9 171.4l.2 .3h.3l.1-.3M145.9 171.7v.1a.27 .27 0 0 0 .4 .2 .27 .27 0 0 0 .2-.3M145.9 172l.2 .3h.3l.1-.3M145.9 172.3v.1a.27 .27 0 0 0 .4 .2 .27 .27 0 0 0 .2-.3M145.9 172.6l.2 .3h.3l.1-.3M145.9 172.9v.1a.27 .27 0 0 0 .4 .2 .27 .27 0 0 0 .2-.3M145.9 173.2l.1 .2a.26 .26 0 0 0 .3 .1 .26 .26 0 0 0 .2-.3M145.9 173.6a.27 .27 0 0 0 .3 .2 .27 .27 0 0 0 .3-.2"/>
<path d="M145.9 173.8l.1 .2a.26 .26 0 0 0 .3 .1 .26 .26 0 0 0 .2-.3M145.9 174.2a.27 .27 0 0 0 .3 .2 .27 .27 0 0 0 .3-.2M145.9 174.4l.1 .2a.26 .26 0 0 0 .3 .1 .26 .26 0 0 0 .2-.3M145.9 174.8a.27 .27 0 0 0 .3 .2 .27 .27 0 0 0 .3-.2M145.9 175l.1 .2a.26 .26 0 0 0 .3 .1 .26 .26 0 0 0 .2-.3M145.9 175.4a.27 .27 0 0 0 .3 .2 .27 .27 0 0 0 .3-.2M145.9 175.6l.1 .2a.26 .26 0 0 0 .3 .1 .26 .26 0 0 0 .2-.3M145.9 176a.27 .27 0 0 0 .3 .2 .27 .27 0 0 0 .3-.2M145.9 176.2l.1 .2a.26 .26 0 0 0 .3 .1 .26 .26 0 0 0 .2-.3M145.9 176.5l.2 .3h.3l.1-.3M156.6 174.6v.1a.25 .25 0 0 0 .2 .2 .25 .25 0 0 0 .3-.3M156.6 174.9v.1a.24 .24 0 0 0 .3 .1 .24 .24 0 0 0 .2-.2"/>
<path d="M156.6 175.2v.1a.25 .25 0 0 0 .2 .2 .25 .25 0 0 0 .3-.3M156.6 175.5v.1a.24 .24 0 0 0 .3 .1 .24 .24 0 0 0 .2-.2M156.6 175.8v.1a.25 .25 0 0 0 .2 .2 .25 .25 0 0 0 .3-.3M156.6 176.1v.1a.24 .24 0 0 0 .3 .1 .24 .24 0 0 0 .2-.2M156.6 176.4v.1a.25 .25 0 0 0 .2 .2 .25 .25 0 0 0 .3-.3M156.6 176.7v.1a.24 .24 0 0 0 .3 .1 .24 .24 0 0 0 .2-.2M156.6 177v.1a.25 .25 0 0 0 .2 .2 .25 .25 0 0 0 .3-.3M156.6 177.3v.1a.24 .24 0 0 0 .3 .1 .24 .24 0 0 0 .2-.2M156.6 177.6v.1a.25 .25 0 0 0 .2 .2 .25 .25 0 0 0 .3-.3M156.6 177.9v.1a.24 .24 0 0 0 .3 .1 .24 .24 0 0 0 .2-.2M156.6 178.2v.1a.25 .25 0 0 0 .2 .2 .25 .25 0 0 0 .3-.3M156.6 178.5v.1a.24 .24 0 0 0 .3 .1 .24 .24 0 0 0 .2-.2"/>
<path d="M156.6 178.8v.1a.25 .25 0 0 0 .2 .2 .25 .25 0 0 0 .3-.3M156.6 179.1v.1a.24 .24 0 0 0 .3 .1 .24 .24 0 0 0 .2-.2M156.6 179.4v.1a.25 .25 0 0 0 .2 .2 .25 .25 0 0 0 .3-.3M156.6 179.7v.1a.24 .24 0 0 0 .3 .1 .24 .24 0 0 0 .2-.2M156.6 180v.1a.25 .25 0 0 0 .2 .2 .25 .25 0 0 0 .3-.3M127.5 185.3a.27 .27 0 0 1 .3 .1 .27 .27 0 0 1-.1 .4M127.7 185.2l.2-.1a.25 .25 0 0 1 .2 .2 .25 .25 0 0 1-.1 .3M128 185a.25 .25 0 0 1 .4 .1 .25 .25 0 0 1-.2 .4M128.2 184.9l.1-.1a.26 .26 0 0 1 .3 .2 .26 .26 0 0 1-.1 .3M128.5 184.7h.1a.26 .26 0 0 1 .3 .1 .26 .26 0 0 1-.2 .4M128.7 184.6l.1-.1a.25 .25 0 0 1 .3 .2 .25 .25 0 0 1-.1 .3M129 184.4a.25 .25 0 0 1 .4 .1 .25 .25 0 0 1-.1 .4"/>
<path d="M129.3 184.3l.1-.1a.25 .25 0 0 1 .3 .2 .25 .25 0 0 1-.2 .3M129.5 184.1h.1a.25 .25 0 0 1 .3 .1 .25 .25 0 0 1-.1 .3M129.8 184l.3-.1a.25 .25 0 0 1 .1 .3 .25 .25 0 0 1-.2 .2M130 183.8h.1a.25 .25 0 0 1 .3 .1 .25 .25 0 0 1-.1 .4M130.3 183.7l.2-.1a.26 .26 0 0 1 .2 .2 .26 .26 0 0 1-.1 .3M130.6 183.5h.1a.24 .24 0 0 1 .3 .2 .24 .24 0 0 1-.2 .2M130.8 183.4l.1-.1a.25 .25 0 0 1 .3 .2 .25 .25 0 0 1-.1 .3M131.1 183.2a.25 .25 0 0 1 .4 .1 .25 .25 0 0 1-.2 .4M131.3 183.1l.2-.1a.25 .25 0 0 1 .3 .2 .25 .25 0 0 1-.2 .3M131.6 182.9h.1a.25 .25 0 0 1 .3 .1 .25 .25 0 0 1-.2 .3M131.9 182.8v-.1a.25 .25 0 0 1 .4 .1 .25 .25 0 0 1-.2 .4M132.1 182.6h.1a.25 .25 0 0 1 .3 .1 .25 .25 0 0 1-.1 .4"/>
<path d="M132.4 182.5l.2-.1a.26 .26 0 0 1 .2 .2 .26 .26 0 0 1-.2 .3M132.6 182.3h.2a.24 .24 0 0 1 .2 .2 .24 .24 0 0 1-.1 .2M132.9 182.2l.1-.1a.25 .25 0 0 1 .3 .2 .25 .25 0 0 1-.2 .3M133.2 182a.25 .25 0 0 1 .3 .1 .25 .25 0 0 1-.1 .4M133.4 181.9l.2-.1a.25 .25 0 0 1 .2 .2 .25 .25 0 0 1-.1 .3M133.7 181.7a.25 .25 0 0 1 .4 .1 .25 .25 0 0 1-.2 .3M133.9 181.6a.25 .25 0 0 1 .4 0 .25 .25 0 0 1-.1 .4M134.2 181.4h.1a.25 .25 0 0 1 .3 .1 .25 .25 0 0 1-.2 .4M134.4 181.3l.3-.1a.25 .25 0 0 1 .2 .3 .25 .25 0 0 1-.2 .2M134.7 181.1h.2a.24 .24 0 0 1 .2 .2 .24 .24 0 0 1-.1 .2M135 181v-.1a.25 .25 0 0 1 .4 .2 .25 .25 0 0 1-.2 .3M135.2 180.8h.1a.25 .25 0 0 1 .3 .1 .25 .25 0 0 1-.1 .4"/>
<path d="M135.5 180.7l.1-.1a.25 .25 0 0 1 .3 .2 .25 .25 0 0 1-.2 .3M135.7 180.5h.1a.25 .25 0 0 1 .4 .1 .25 .25 0 0 1-.2 .3M136 180.4l.1-.1a.25 .25 0 0 1 .3 .2 .25 .25 0 0 1-.1 .3M136.3 180.2a.25 .25 0 0 1 .4 .1 .25 .25 0 0 1-.2 .4M136.5 180.1l.2-.1a.25 .25 0 0 1 .3 .3 .25 .25 0 0 1-.2 .2M147 190.3h.2a.25 .25 0 0 1 .3 .2 .25 .25 0 0 1-.2 .3M147.3 190.2l.1-.1a.25 .25 0 0 1 .3 .2 .25 .25 0 0 1-.1 .3M147.6 190h.2a.25 .25 0 0 1 .2 .2 .25 .25 0 0 1-.2 .3M147.8 189.9h.1a.25 .25 0 0 1 .3 .1 .25 .25 0 0 1-.1 .3M148.1 189.7h.2a.26 .26 0 0 1 .2 .2 .26 .26 0 0 1-.2 .3M148.3 189.6l.3-.1a.23 .23 0 0 1 .2 .3 .23 .23 0 0 1-.2 .2M148.6 189.4h.1a.25 .25 0 0 1 .3 .1 .25 .25 0 0 1-.2 .4"/>
<path d="M148.9 189.3a.26 .26 0 0 1 .4 .1 .26 .26 0 0 1-.2 .3M149.1 189.1h.2a.25 .25 0 0 1 .2 .2 .25 .25 0 0 1-.1 .3M149.4 189v-.1a.25 .25 0 0 1 .4 .2 .25 .25 0 0 1-.2 .3M149.6 188.8h.1a.25 .25 0 0 1 .3 .1 .25 .25 0 0 1-.1 .4M149.9 188.7l.1-.1a.26 .26 0 0 1 .3 .2 .26 .26 0 0 1-.2 .3M150.1 188.5h.3a.26 .26 0 0 1 .2 .2 .26 .26 0 0 1-.2 .3M150.3 188.8l-.6 3.2-.9-.3zM150.3 188.8l-8.8 26.6h-7.5M150.4 188.4l.3-.1a.25 .25 0 0 1 .1 .3 .25 .25 0 0 1-.1 .2M150.7 188.2a.25 .25 0 0 1 .4 .1 .25 .25 0 0 1-.2 .4M151 188.1l.1-.1a.26 .26 0 0 1 .3 .2 .26 .26 0 0 1-.2 .3M151.2 187.9h.1a.25 .25 0 0 1 .3 .2 .25 .25 0 0 1-.2 .3"/>
<path d="M151.4 187.8l.1-.1a.25 .25 0 0 1 .3 .2 .25 .25 0 0 1-.1 .3M151.7 187.6a.25 .25 0 0 1 .4 .1 .25 .25 0 0 1-.1 .4M152 187.5v-.1a.26 .26 0 0 1 .4 .2 .26 .26 0 0 1-.2 .3M152.2 187.3h.2a.25 .25 0 0 1 .3 .2 .25 .25 0 0 1-.2 .3M152.5 187.2v-.1a.25 .25 0 0 1 .4 .2 .25 .25 0 0 1-.1 .3M152.8 187a.25 .25 0 0 1 .4 .1 .25 .25 0 0 1-.2 .4M153 186.9l.2-.1a.26 .26 0 0 1 .2 .2 .26 .26 0 0 1-.1 .3M153.3 186.7h.1a.26 .26 0 0 1 .3 .2 .26 .26 0 0 1-.2 .3M153.5 186.6l.1-.1a.25 .25 0 0 1 .3 .2 .25 .25 0 0 1-.1 .3M153.8 186.4a.25 .25 0 0 1 .4 .1 .25 .25 0 0 1-.1 .4M154.1 186.3v-.1a.26 .26 0 0 1 .4 .2 .26 .26 0 0 1-.2 .3M154.3 186.1h.2a.25 .25 0 0 1 .2 .2 .25 .25 0 0 1-.1 .3"/>
<path d="M154.6 186a.25 .25 0 0 1 .4 0 .25 .25 0 0 1-.2 .4M154.8 185.8h.1a.25 .25 0 0 1 .3 .1 .25 .25 0 0 1-.1 .4M155.1 185.7l.2-.1a.25 .25 0 0 1 .2 .3 .25 .25 0 0 1-.2 .2M155.4 185.5h.1a.26 .26 0 0 1 .3 .2 .26 .26 0 0 1-.2 .3M155.6 185.4l.1-.1a.25 .25 0 0 1 .3 .2 .25 .25 0 0 1-.1 .3M155.9 185.2a.25 .25 0 0 1 .4 .1 .25 .25 0 0 1-.2 .4M156.1 185.1l.2-.1a.25 .25 0 0 1 .3 .2 .25 .25 0 0 1-.2 .3M156.4 184.9h.2a.25 .25 0 0 1 .2 .2 .25 .25 0 0 1-.2 .3M156.6 180.3v.1a.24 .24 0 0 0 .3 .1 .24 .24 0 0 0 .2-.2M156.6 180.6v.1a.25 .25 0 0 0 .2 .2 .25 .25 0 0 0 .3-.3M156.6 180.9v.1a.24 .24 0 0 0 .3 .1 .24 .24 0 0 0 .2-.2M156.6 181.2l.1 .3 .3-.1 .1-.2"/>
<path d="M156.6 181.5v.1a.24 .24 0 0 0 .3 .1 .24 .24 0 0 0 .2-.2M156.6 181.8l.1 .3 .3-.1 .1-.2M156.6 182.1v.1a.24 .24 0 0 0 .3 .1 .24 .24 0 0 0 .2-.2M156.6 182.4l.1 .3 .3-.1 .1-.2M156.6 182.6a.25 .25 0 0 0 .2 .3 .25 .25 0 0 0 .3-.3M156.7 184.8v-.1a.25 .25 0 0 1 .3 .2 .25 .25 0 0 1-.1 .3M156.9 184.6h.1a.25 .25 0 0 1 .3 .1 .25 .25 0 0 1-.1 .4M157.2 184.5l.2-.1a.25 .25 0 0 1 .2 .3 .25 .25 0 0 1-.2 .2M157.4 184.3h.2a.26 .26 0 0 1 .2 .2 .26 .26 0 0 1-.1 .3M157.7 184.2l.1-.1a.25 .25 0 0 1 .3 .2 .25 .25 0 0 1-.2 .3M157.9 184h.1a.25 .25 0 0 1 .3 .1 .25 .25 0 0 1-.1 .4M158.2 183.9h.1a.25 .25 0 0 1 .3 .1 .25 .25 0 0 1-.1 .3"/>
<path d="M136.5 215.4v-4.1l3.6 4.1"/>
</g>
<path d="M124.7 98.4h-7.5M151.6 91.8h-7.5M176.8 91.2h-7.5M152.1 102.2h-7.5M121.6 170.2h-7.5M141.5 216.4h-7.5" fill="none" stroke="#2f0000" stroke-width=".21" stroke-dasharray="1.3 .6" stroke-dashoffset=".7"/>
<path d="M147.6 83.2v45.7" fill="none" stroke="#000" stroke-width=".21" stroke-dasharray="15.2 1.3 1.3 1.3" stroke-dashoffset="3.8"/>
<g fill="none" stroke="#808080" stroke-width=".7">
<path d="M5 5h200v287h-200zM10 10h190v277h-190zM55 5v5M105 5v5M155 5v5M5 48.5h5M200 48.5h5M5 98.5h5M200 98.5h5M5 148.5h5M200 148.5h5M5 198.5h5"/>
<path d="M200 198.5h5M5 248.5h5M100 257h100M100 252h100M100 247h100M105 242v20M135 242v20M140 242v35M170 242v20M200 248.5h5M200 242h-100v45M100 277h50"/>
<path d="M100 262h100M100 272h100M100 267h50M110 262v15M130 262v15M150 262v25M55 287v5M105 287v10M150 282h50M155 287v5M180 282v5"/>
</g>
<g fill="#000">
<path d="M142.6 75.2l3.2-.5v1zM149.3 74.7l3.2 .5-3.2 .5z"/>
<path d="M44.1 90.4a.33 .33 0 0 0 .1 .6l.2-.3-.2 .3a.34 .34 0 0 0 .5-.4 .34 .34 0 0 0-.6-.2zM67.9 112.3a.34 .34 0 0 0 0 .5 .34 .34 0 0 0 .5-.2 .34 .34 0 0 0-.3-.4l-.2 .1 .3 .2zM71.6 92l-.1 .3 .1 .2 .2-.3-.2 .3a.35 .35 0 0 0 .5-.1 .35 .35 0 0 0 0-.5 .35 .35 0 0 0-.5 .1zM150.3 188.8l-.6 3.2-.9-.3zM133.8 178.1l2.3 2.5-2.9-1.6z"/>
<path d="M157.6 95.1l2.8-1.7 .4 .9zM142.6 95.1l1.5 3-1 .3zM134.2 95.2l3.3-.1-3.1 1.1zM151.3 92l1-.2 .2 3.3z"/>
<path d="M140.1 135.6l3.2-.5v1zM151.7 135.1l3.3 .5-3.3 .5z"/>
</g>
<g fill="none" stroke="#000" stroke-width=".25">
<path d="M35.1 88.1a9.8 9.8 0 0 1 7-2.9h45a9.9 9.9 0 0 1 9.9 9.9 9.9 9.9 0 0 1-9.9 9.9h-45a9.9 9.9 0 0 1-9.2-6.1 9.9 9.9 0 0 1 2.2-10.8zM52.8 85.2v29.8a11.7 11.7 0 0 0 11.8 11.8 11.7 11.7 0 0 0 11.7-11.8v-29.8M128.8 85.2h37.5v19.8h-37.5zM137.5 85.2v19.8M142.6 85.2v19.8M152.5 85.2v19.8M157.6 85.2v19.8M135 105v21.8h5.1v-21.8M155 105v21.8h5.1v-21.8M138.1 159.3a.59 .59 0 0 1 1-.1 1.33 1.33 0 0 1-1.1 1.7 1.01 1.01 0 0 1 .1-1.6zM139.2 159.6l-.1-.1a.86 .86 0 0 0-.9 .2 .86 .86 0 0 0-.2 .9l.3 .2h.2M140 157.1v16.1"/>
<path d="M140 157.1l6.2 3.6M140 157.1l-16.6 9.6v16.1M158.7 155.8l3.6 2a5 5 0 0 1 2 4.9 15.6 15.6 0 0 1-7 11.8l-7.5 4.4M123.4 173.8a15.4 15.4 0 0 0-8.4 13.3 4.2 4.2 0 0 0 3.2 4.6 6 6 0 0 0 3.8-.9l5.8-3.4M124.7 167a.6 .6 0 0 1 .9-.2 .6 .6 0 0 1 .1 .9l-.3 .5a.58 .58 0 0 1-.8 .5 .58 .58 0 0 1-.3-.8zM124.7 179.3a.62 .62 0 0 1 1-.1 1.24 1.24 0 0 1-1.3 1.6v-1zM125.8 179.6l-.1-.1a.84 .84 0 0 0-.9 .2 .84 .84 0 0 0-.2 .9l.2 .2h.3M125.8 167.4a.49 .49 0 0 0-.5-.3 .49 .49 0 0 0-.5 .3l-.2 .9 .2 .3 .3-.1M131.4 164a.58 .58 0 0 1 .9-.3 .58 .58 0 0 1 .1 .9l-.3 .6a.62 .62 0 0 1-1 .3 .62 .62 0 0 1 0-1zM131.4 174.6a.58 .58 0 0 1 .9-.2 .58 .58 0 0 1 .1 .9l-.3 .5a.58 .58 0 0 1-.8 .4 .58 .58 0 0 1-.3-.8zM132.5 174.9l-.1-.1a.85 .85 0 0 0-.9 .2 .85 .85 0 0 0-.2 .9l.3 .2h.2M132.5 164.3a.46 .46 0 0 0-.5-.3 .46 .46 0 0 0-.4 .4l-.3 .7 .1 .3h.4"/>
<path d="M138.1 171.6a.58 .58 0 0 1 .9-.3 .58 .58 0 0 1 .1 .9l-.3 .6-.4 .3a.51 .51 0 0 1-.7-.1 .51 .51 0 0 1 0-.6zM139.2 171.9l-.1-.2a.86 .86 0 0 0-.9 .2 .86 .86 0 0 0-.2 .9l.1 .2h.4M140 173.2l26.5 15.4M140 173.2l-16.6 9.6M144.4 175.8v8.2a18.4 18.4 0 0 1-8.3 14.4 6 6 0 0 1-5.9 .5 5.7 5.7 0 0 1-2.4-5.3v-8.2M144.4 175.8l3.6 2v8.2a18.1 18.1 0 0 1-9 14.8 5.6 5.6 0 0 1-5.2 .2l-3.6-2.1M144.4 175.8l-16.6 9.6M146.2 160.7l7.6-4.5a4.8 4.8 0 0 1 5.3-.2 5.2 5.2 0 0 1 1.7 4.7 15.6 15.6 0 0 1-7 11.7l-7.6 4.4zM156.8 174.8v8.1M164.4 162.4a4.4 4.4 0 0 1 6.1 .5 8.5 8.5 0 0 1 .3 7.2 15.4 15.4 0 0 1-6.4 8.4l-7.6 4.4M169.4 161.9l3.5 2a5.5 5.5 0 0 1 2 5.7 15.5 15.5 0 0 1-6.9 11l-7.7 4.4-3.5-2.1M117.1 191.3l3.5 2a4.8 4.8 0 0 0 4.9-.5l2.3-1.3"/>
<path d="M123.4 182.8l4.4 2.6M125.6 192.8a4.6 4.6 0 0 0 3.2 5h.2M127.6 197.4l2.4 1.4M158.6 184v8.1a18.4 18.4 0 0 1-8.3 14.4 6 6 0 0 1-5.9 .6 5.7 5.7 0 0 1-2.4-5.4v-3M158.6 184l3.5 2v8.2a18.2 18.2 0 0 1-9 14.7 5.4 5.4 0 0 1-5.1 .2l-3.6-2M158.6 184l-11.4 6.5M166.5 181.4v7.2M166.5 188.6l-4.4 2.5"/>
<circle cx="55.1" cy="87.6" r="1.07"/>
<circle cx="55.1" cy="87.6" r=".82"/>
<circle cx="64.6" cy="88.6" r="1.07"/>
<circle cx="64.6" cy="88.6" r=".82"/>
<circle cx="74.1" cy="87.6" r="1.07"/>
<circle cx="74.1" cy="87.6" r=".82"/>
<circle cx="55.1" cy="102.6" r="1.07"/>
<circle cx="55.1" cy="102.6" r=".82"/>
<circle cx="64.6" cy="101.6" r=".82"/>
<circle cx="64.6" cy="101.6" r="1.08"/>
<circle cx="74.1" cy="102.6" r="1.07"/>
<circle cx="74.1" cy="102.6" r=".82"/>
</g>
<path d="M135.8 115h3.5M155.8 115h3.5M154.3 172.7l2.6 1.5M164.9 178.8l2.6 1.5M122.5 191.1l2.5 1.4M147.5 185.7l-2.5-1.5M161.6 193.9l-2.5-1.5" fill="none" stroke="#808080" stroke-width=".21" stroke-dasharray="6.3 1.3 1.3 1.3 1.3 1.3"/>
<g font-size="4.9">
<text x="163" y="268.4">Blok - spaw</text>
<text x="161.3" y="278.4">PKR-JG_03.04</text>
</g>
<g font-size="3.6" fill="#808080">
<text x="31.6" y="9.4">4</text>
<text x="79.2" y="9.4">3</text>
<text x="129.2" y="9.4">2</text>
<text x="176.9" y="9.4">1</text>
<text x="6.7" y="31.2">F</text>
<text x="201.7" y="31.2">F</text>
<text x="6.7" y="75.4">E</text>
<text x="201.7" y="75.4">E</text>
<text x="6.6" y="125.4">D</text>
<text x="201.6" y="125.4">D</text>
<text x="6.7" y="175.4">C</text>
<text x="201.7" y="175.4">C</text>
<text x="6.6" y="225.4">B</text>
<text x="201.6" y="225.4">B</text>
<text x="6.5" y="269.6">A</text>
<text x="201.4" y="269.6">A</text>
<text x="31.6" y="291.4">4</text>
<text x="79.2" y="291.4">3</text>
<text x="129.2" y="291.4">2</text>
<text x="176.9" y="291.4">1</text>
</g>
<g font-size="3.6">
<text x="55.1" y="67.7">3</text>
<text x="87.9" y="67.7">1</text>
<text x="145.7" y="74.4">20</text>
<text x="170.3" y="89.4">1</text>
<text x="145.1" y="90">1</text>
<text x="118.2" y="96.7">1</text>
<text x="145.6" y="100.4">1</text>
<text x="87.5" y="135.6">2</text>
<text x="145.7" y="134.8">30</text>
<text x="115.1" y="168.5">1</text>
<text x="135" y="214.6">1</text>
<text x="15.4" y="228">Uwagi:</text>
<text x="15.4" y="232.5">1.</text>
<text x="25.4" y="232.5">Niewidoczne spawy mają takie samo oznaczenie jak te widoczne.</text>
<text x="15.4" y="237">2.</text>
<text x="25.4" y="237">Każde ucho jest spawane z obu stron do ciała bloku, analogicznie jak na rzutach</text>
</g>
<text font-size="2.9" x="10.5" y="292.9">Produkt SOLIDWORKS Educational. Tylko do użytku instruktażowego.</text>
<g font-size="2.5">
<text x="101.9" y="245.2">3</text>
<text x="115" y="245.2">Ucho małe</text>
<text x="136.9" y="245.2">4</text>
<text x="150.4" y="245.2">S355J2G4</text>
<text x="178.2" y="245.2">PKR-JG_03.03</text>
<text x="101.9" y="250.2">2</text>
<text x="115.1" y="250.2">Ucho duże</text>
<text x="136.9" y="250.2">2</text>
<text x="150.4" y="250.2">S355J2G4</text>
<text x="178.2" y="250.2">PKR-JG_03.02</text>
<text x="102.1" y="255.2">1</text>
<text x="114.1" y="255.2">Blok - ciało</text>
<text x="137.1" y="255.2">1</text>
<text x="150.4" y="255.2">S355J2G4</text>
<text x="178.4" y="255.2">PKR-JG_03.01</text>
<text x="101.1" y="260.2">Lp.</text>
<text x="113.6" y="260.2">Nazwa części</text>
<text x="135.6" y="260.2">Szt.</text>
<text x="150.9" y="260.2">Materiał</text>
<text x="182" y="260.2">Numer</text>
<text x="112.6" y="270.2">Jakub Głowacki</text>
<text x="112.6" y="275.2">Jakub Głowacki</text>
<text x="130.4" y="270.2">30.11.2022</text>
<text x="130.4" y="275.2">30.11.2022</text>
<text x="112.8" y="281.5">Politechnika Warszawska</text>
<text x="122" y="285">ITLiMS</text>
<text x="158.8" y="285.2">Arkusz 1 z 1</text>
<text x="185.7" y="285.2">Skala 1:2</text>
</g>
<g font-size="1.8">
<text x="114.8" y="265">Imię i nazwisko</text>
<text x="133.4" y="265">Data</text>
<text x="142.8" y="265">Podpis</text>
<text x="150.8" y="264">Tytuł</text>
<text x="100.9" y="275">Projektował</text>
<text x="102.1" y="270">Rysował</text>
<text x="150.6" y="274">Numer rysunku</text>
</g>
</svg>
